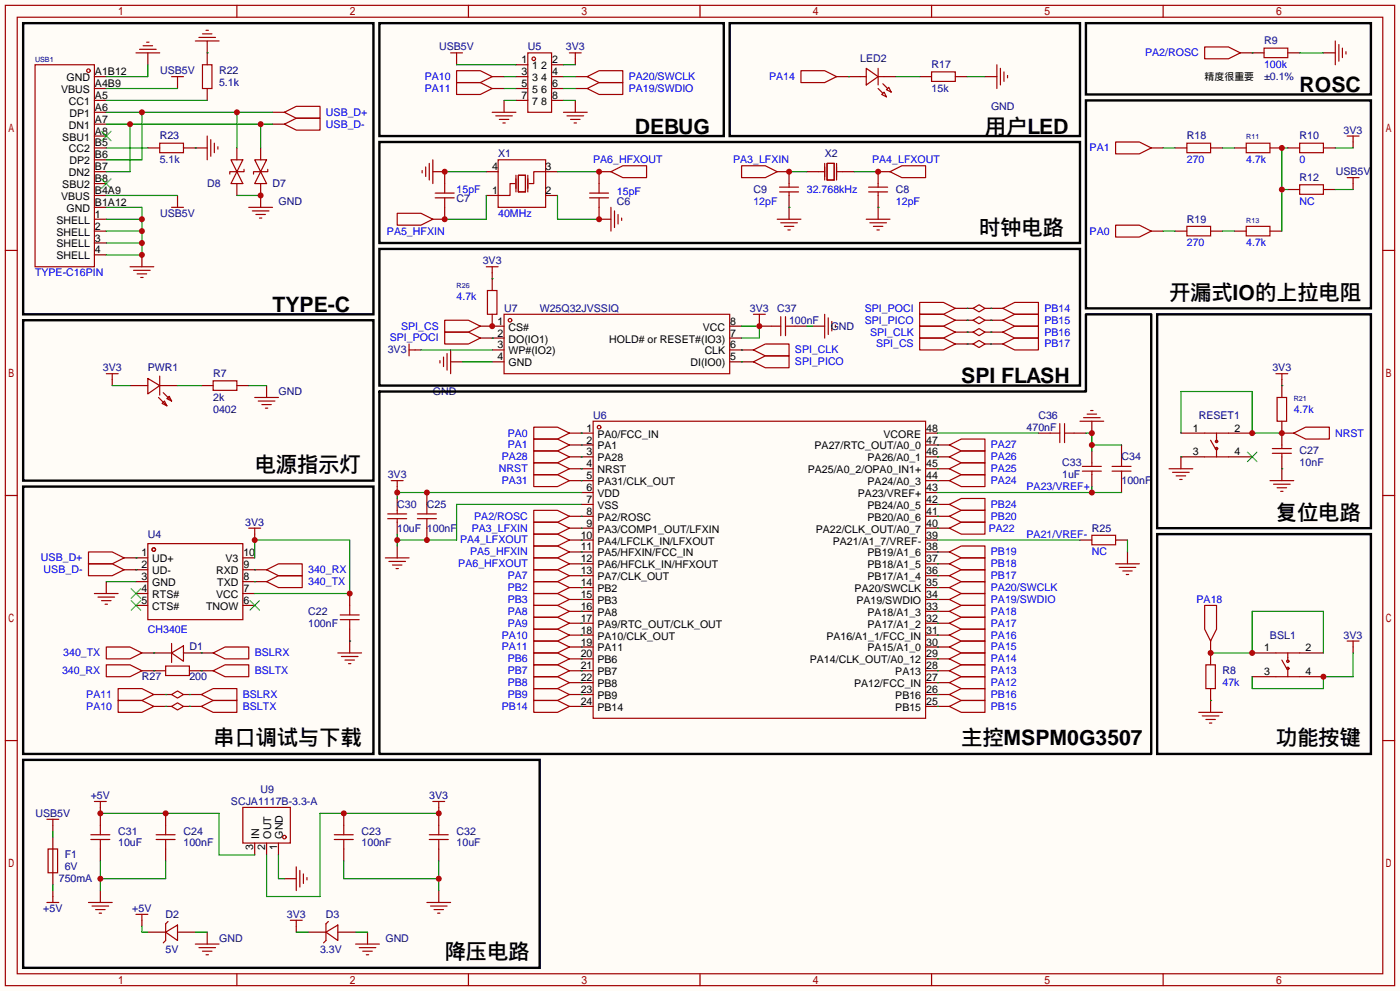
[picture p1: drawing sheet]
<svg xmlns="http://www.w3.org/2000/svg" width="299mm" height="212mm" viewBox="0 0 299 212" stroke-linecap="round" stroke-linejoin="round" font-family="sans-serif">
<path d="M0 0h299.5v211.8h-299.5z" fill="#fffcf7"/>
<g fill="none" stroke="#a10000" stroke-width=".25">
<path d="M1.1 1.1h297.2v209.6h-297.2zM3.7 3.7h292.1v204.5h-292.1zM7.5 13.8h12.7v43.2h-12.7zM29.1 11.3h5.1M29.8 10.5h3.6M30.6 9.8h2M31.4 9h.5M36.7 16.4h2.5M38 16.4v1.3M41.8 8.8h5.1M42.5 8h3.6M43.3 13.8h2v5.1h-2z"/>
<path d="M43.3 7.2h2M44.1 6.5h.5M50.7 1.1v2.6M96.4 11.3h2.5M97.7 17.7h5l2.6 1.2-2.6 1.3h-5zM97.7 15.1h5l2.6 1.3-2.6 1.3h-5zM97.7 11.3v1.3M100.2 1.1v2.6M112.9 11.3h5.1v12.7h-5.1zM121.8 11.3h2.5M123.1 11.3v1.3M125.6 18.9l2.5-1.2h5.1v2.5h-5.1z"/>
<path d="M125.6 16.4l2.5-1.3h5.1v2.6h-5.1zM149.7 1.1v2.6M171.3 15.1h5.1l2.5 1.3-2.5 1.3h-5.1zM184 16.4h1.3M185.3 14.6l2.5 1.8-2.5 1.8zM187.8 18.9l1 1M187.8 16.4h1.3M187.8 14.6v3.6M188.8 17.9l1.1 1M189.6 19.2l.5-.5 .5 1zM199.3 15.4h5v2h-5zM199.3 1.1v2.6"/>
<path d="M213.2 13.8v5.1M214 14.6v3.6M214.8 15.4v2M215.5 16.1v.5M248.8 1.1v2.6M257.7 10h5.1l2.5 1.3-2.5 1.3h-5.1zM270.4 10.3h5.1v2h-5.1zM285.6 8.8v5M286.4 9.5v3.6M287.1 10.3v2M287.9 11v.6M34.2 30.6h5v2h-5z"/>
<path d="M44.3 29.1v5.1M45.1 29.8v3.6M45.8 30.6v2M46.6 31.4v.5M49.4 34.2h2.5l-1.2 2.5zM50.7 36.7l1.2 2.5h-2.5zM52.2 36.2v.5h-3.1v.5M54.5 34.2h2.5l-1.2 2.5zM55.8 36.7l1.2 2.5h-2.5zM57.3 36.2v.5h-3.1v.5M60.8 24l2.6-1.3h5.1v2.6h-5.1zM60.8 26.5l2.6-1.2h5.1v2.5h-5.1z"/>
<path d="M90.3 36.4v.6M91.1 35.7v2M91.8 34.9v3.6M92.6 34.2v5M95.1 39.2v2.1M105.3 24h5.1M106 24.8h3.6M106.6 34.2h10.1v10.1h-10.1zM106.8 25.5h2M107.6 26.3h.5M110.1 39.2h-1v2.6h-2.5M110.4 37.5v3.5"/>
<path d="M110.9 37.5h1.5v3.5h-1.5zM112.9 37.5v3.5M116.7 36.7h-2.5v2.5h-1M120.5 24h5.1M121.3 24.8h3.5M122 25.5h2.1M122.8 26.3h.5M128.1 39.2v2.1M130.7 36.7l2.5-1.3h5.1v2.6h-5.1zM158.6 35.4h5.1l2.5 1.3-2.5 1.3h-5.1zM168.8 39.2v.8M175.1 36.7h1.3"/>
<path d="M176.4 34.9v3.6M176.9 34.9h1.5v3.6h-1.5zM178.9 34.9v3.6M178.9 36.7h1.3M187.8 39.2v.8M188.6 20.2l.5-.5 .5 1zM190.4 36.7l2.5-1.3h5.1v2.6h-5.1zM238.6 30.4h5.1l2.6 1.2-2.6 1.3h-5.1zM253.9 30.6h5.1v2h-5.1zM266.6 30.6h5.1v2h-5.1zM278 30.6h5.1v2h-5.1zM278 39.5h5.1v2h-5.1z"/>
<path d="M288.2 29.1h2.5M288.2 38h2.5M289.4 29.1v1.3M289.4 38v1.2M1.1 53.5h2.6M27.8 57h5.1M28.6 57.8h3.5M29.3 58.5h2.1M30.1 59.3h.5M36.7 44.3h2.5M38 43.1v1.2M53.2 44.3h5.1"/>
<path d="M54 45.1h3.5M54.7 45.8h2.1M55.5 46.6h.5M85 45.6h5l2.6 1.3-2.6 1.2h-5zM93.1 41.3h4.1M93.1 42.3h4.1M95.1 42.3v2M104 57h2.6M105.3 57v1.3M126.1 41.3h4.1M126.1 42.3h4.1M128.1 42.3v2"/>
<path d="M130.7 44.3v5.1M131.4 45.1v3.5M132.2 45.8v2.1M133 46.6v.5M166.2 46.9h5.1M166.8 41h4M166.8 40h4M167 47.6h3.6M167.8 48.4h2M168.5 49.1h.5M168.8 41v.8M185.3 46.9h5.1"/>
<path d="M185.8 41h4.1M185.8 40h4.1M186.1 47.6h3.5M186.8 48.4h2M187.6 49.1h.5M187.8 41v.8M238.6 48.1h5.1l2.6 1.3-2.6 1.3h-5.1zM253.9 48.4h5.1v2h-5.1zM266.6 48.4h5.1v2h-5.1zM295.8 53.5h2.5M22.7 79.9h2.6M24 79.9v1.3"/>
<path d="M87.5 73.5v2.6M87.5 74.8h1.3M94.1 77.1v.5M94.9 76.3v2.1M95.1 71h5.1l2.5 1.3-2.5 1.2h-5.1zM95.1 68.5h5.1l2.5 1.2-2.5 1.3h-5.1zM95.6 75.6v3.5M96.4 74.8v5.1M104.3 62.1h2v5.1h-2zM107.8 67.2h48.3v12.7h-48.3zM161.2 74.8l2.5-1.3h5.1v2.6h-5.1zM161.2 77.3l2.5-1.2h5.1v2.5h-5.1z"/>
<path d="M161.2 67.2h2.5M162.4 67.2v1.3M165 69.7h2M167 67.7v4.1M168 67.7v4.1M168 69.7h2.1M176.4 67.2v5.1M177.2 67.9v3.6M177.9 68.7v2M178.7 69.5v.5M196.7 64.6h5.1l2.5 1.3-2.5 1.3h-5.1zM196.7 67.2h5.1l2.5 1.3-2.5 1.2h-5.1z"/>
<path d="M196.7 69.7h5.1l2.5 1.3-2.5 1.3h-5.1zM196.7 72.3h5.1l2.5 1.2-2.5 1.3h-5.1zM208.2 65.9l1.2-.7 1.3 .7-1.3 .8zM208.2 68.5l1.2-.8 1.3 .8-1.3 .7zM208.2 71l1.2-.8 1.3 .8-1.3 .8zM208.2 73.5l1.2-.7 1.3 .7-1.3 .8zM214.5 65.9l2.5-1.3h5.1v2.6h-5.1zM214.5 68.5l2.5-1.3h5.1v2.5h-5.1zM214.5 71l2.5-1.3h5.1v2.6h-5.1zM214.5 73.5l2.5-1.2h5.1v2.5h-5.1zM272.9 79.9h2.6M274.2 79.9v1.3"/>
<path d="M31.6 80.9l2.6 1.5-2.6 1.8zM33.9 85l1.8 1.7M34.2 80.4v4.1M34.7 86.2l.5-.5 .5 1zM34.9 83.9l1.8 1.8M35.7 85.2l.5-.5 .5 1zM45.6 81.4h5.1v2h-5.1zM54.5 85h5.1M55.2 85.7h3.6M56 86.5h2M56.8 87.2h.5M114.2 91.3h5.1l2.5 1.3-2.5 1.3h-5.1z"/>
<path d="M114.2 93.9h5.1l2.5 1.2-2.5 1.3h-5.1zM114.2 98.9h5.1l2.5 1.3-2.5 1.3h-5.1zM114.2 96.4h5.1l2.5 1.3-2.5 1.2h-5.1zM126.9 90h71.1v63.5h-71.1zM203.1 97.7l2.5-1.3h5.1v2.5h-5.1zM203.1 95.1l2.5-1.2h5.1v2.5h-5.1zM224.7 92.6h2M226.7 90.6v4M227.7 92.6h2M227.7 90.6v4M231 90h5.1M231.5 99.7h4.1"/>
<path d="M231.8 89.3h3.5M232.5 88.5h2.1M233.3 87.8h.5M233.6 98.9v.8M237.9 99.7h4M239.9 97.7v2M257.7 92.6h5.1M257.7 97.7h5.1M259 94.1l1 1.8M260.2 92.6v1.8M260.2 95.9v1.8M272.2 96.9h4"/>
<path d="M272.2 95.9h4M273.2 85h2v5h-2zM274.2 95.1v.8M274.2 96.9v.8M276.7 92.6l2.6-1.3h5.1v2.6h-5.1zM1.1 105.9h2.6M18.9 118h5.1l2.5 1.3-2.5 1.2h-5.1zM31.6 116.2h20.3v16.3h-20.3zM53.2 112.9h2.6M54.5 112.9v1.3M82.4 119.3h5.1M82.9 110.9h4.1"/>
<path d="M82.9 109.9h4.1M83.7 102.7h2.5M85 102.7v1.3M85 109.1v.8M85 110.9v.7M89.3 110.9h4M89.3 109.9h4M91.3 107.8v2.1M91.3 110.9v2M114.2 101.5h5.1l2.5 1.2-2.5 1.3h-5.1zM114.2 109.1h5.1l2.5 1.3-2.5 1.2h-5.1zM114.2 119.3h5.1l2.5 1.2-2.5 1.3h-5.1z"/>
<path d="M114.2 114.2h5.1l2.5 1.2-2.5 1.3h-5.1zM114.2 111.6h5.1l2.5 1.3-2.5 1.3h-5.1zM114.2 116.7h5.1l2.5 1.3-2.5 1.3h-5.1zM203.1 118l2.5-1.3h5.1v2.6h-5.1zM203.1 110.4l2.5-1.3h5.1v2.5h-5.1zM203.1 107.8l2.5-1.2h5.1v2.5h-5.1zM203.1 112.9l2.5-1.3h5.1v2.6h-5.1zM203.1 102.7l2.5-1.2h5.1v2.5h-5.1zM203.1 100.2l2.5-1.3h5.1v2.6h-5.1zM231.5 100.7h4.1M233.6 114.4h5v2.1h-5zM233.6 100.7v.8"/>
<path d="M237.9 100.7h4M239.9 100.7v2M250.1 100.2h5M250.8 101h3.6M251.6 101.7h2M252.3 102.5h.6M271.7 102.7h5M272.4 103.5h3.6M273.2 104.3h2M273.9 105h.5M295.8 105.9h2.5M18.9 120.5h5.1l2.5 1.3-2.5 1.3h-5.1z"/>
<path d="M20.2 126.9h5.1M21 127.6h3.5M21.7 128.4h2M22.5 129.2h.5M22.7 138.3h5.1l2.6 1.3-2.6 1.2h-5.1zM36.7 139.6l2.5-1.6v3.4zM36.7 137.5v4.1M45.6 139.6l2.5-1.3h5.1v2.5h-5.1zM57 121.8l2.6-1.3h5v2.6h-5zM57 124.3l2.6-1.2h5v2.5h-5zM72.3 139.6h5M72.8 132.5h4"/>
<path d="M72.8 131.4h4M74.8 129.4v2M74.8 132.5v2M83.2 120h3.5M83.9 120.8h2.1M84.7 121.5h.5M114.2 121.8h5.1l2.5 1.3-2.5 1.2h-5.1zM114.2 124.3h5.1l2.5 1.3-2.5 1.3h-5.1zM114.2 126.9h5.1l2.5 1.2-2.5 1.3h-5.1zM114.2 129.4h5.1l2.5 1.3-2.5 1.3h-5.1zM114.2 132h5.1l2.5 1.2-2.5 1.3h-5.1zM114.2 134.5h5.1l2.5 1.3-2.5 1.2h-5.1z"/>
<path d="M114.2 137h5.1l2.5 1.3-2.5 1.3h-5.1zM114.2 139.6h5.1l2.5 1.2-2.5 1.3h-5.1zM203.1 138.3l2.5-1.3h5.1v2.6h-5.1zM203.1 135.8l2.5-1.3h5.1v2.5h-5.1zM203.1 133.2l2.5-1.2h5.1v2.5h-5.1zM203.1 130.7l2.5-1.3h5.1v2.6h-5.1zM203.1 128.1l2.5-1.2h5.1v2.5h-5.1zM203.1 125.6l2.5-1.3h5.1v2.6h-5.1zM203.1 123.1l2.5-1.3h5.1v2.5h-5.1zM203.1 120.5l2.5-1.2h5.1v2.5h-5.1zM238.6 120.5h5.1M239.4 121.3h3.6"/>
<path d="M240.2 122h2M240.9 122.8h.5M257.7 129.4h2.5v5.1l-1.2 2.5-1.3-2.5zM272.9 139.6h5.1M275.5 139.6v1.8M288.2 137h2.5M289.4 137v1.3M1.1 158.3h2.6M22.7 142.1h5.1l2.6 1.3-2.6 1.3h-5.1zM25.3 149.7h5.1l2.5 1.3-2.5 1.3h-5.1zM25.3 147.2h5.1l2.5 1.3-2.5 1.2h-5.1zM35.4 142.4h5.1v2h-5.1z"/>
<path d="M36.7 148.5l1.3-.8 1.2 .8-1.2 .7zM36.7 151l1.3-.8 1.2 .8-1.2 .8zM43.1 148.5l2.5-1.3h5.1v2.5h-5.1zM43.1 151l2.5-1.3h5.1v2.6h-5.1zM45.6 143.4l2.5-1.3h5.1v2.6h-5.1zM73 140.3h3.6M73.8 141.1h2M74.5 141.9h.6M114.2 142.1h5.1l2.5 1.3-2.5 1.3h-5.1zM114.2 144.7h5.1l2.5 1.2-2.5 1.3h-5.1zM114.2 147.2h5.1l2.5 1.3-2.5 1.2h-5.1zM114.2 149.7h5.1l2.5 1.3-2.5 1.3h-5.1z"/>
<path d="M203.1 151l2.5-1.3h5.1v2.6h-5.1zM203.1 148.5l2.5-1.3h5.1v2.5h-5.1zM203.1 145.9l2.5-1.2h5.1v2.5h-5.1zM203.1 143.4l2.5-1.3h5.1v2.6h-5.1zM203.1 140.8l2.5-1.2h5.1v2.5h-5.1zM256.4 152.3h5.1M257.2 153h3.5M257.9 142.1h2.1v5.1h-2.1zM257.9 153.8h2.1M258.7 154.6h.5M272.9 144.7h5.1M274.2 141.1l1 1.8"/>
<path d="M275.5 142.9v1.8M295.8 158.3h2.5M10 175.1h2.6M11.3 175.1v1.3M19.4 179.5h4.1M19.4 178.4h4.1M20.2 171.3h2.5M21.5 171.3v1.3M21.5 176.4v2M21.5 179.5v2M33.4 179.5h4.1M33.4 178.4h4.1"/>
<path d="M35.4 176.4v2M35.4 179.5v2M51.9 172.6h10.2v7.6h-10.2zM71.5 179.5h4.1M71.5 178.4h4.1M73.5 176.4v2M73.5 179.5v2M91.8 179.5h4.1M91.8 178.4h4.1M92.6 171.3h2.5M93.9 171.3v1.3M93.9 176.4v2"/>
<path d="M93.9 179.5v2M10 192.9h2.6M10.3 181.5h2v5.1h-2zM11.3 181.5v5.1M11.3 191.6v1.3M18.9 192.9h5.1M19.7 193.7h3.5M20.4 194.4h2.1M21.2 195.2h.5M29.1 195.5h2.5M30.4 195.5v1.2M35.4 199.3l2.6-1.6v3.3z"/>
<path d="M35.9 197l-.5 .5v3.5l-.5 .5M62.1 196.7h2.5M63.4 185.3v5.1M63.4 196.7v1.3M64.1 186.1v3.5M64.9 186.8v2M65.7 187.6v.5M69.7 199.3l2.6-1.6v3.3zM70.2 197l-.5 .5v3.5l-.5 .5M91.3 192.9h5.1M92.1 193.7h3.5M92.8 194.4h2.1"/>
<path d="M93.6 195.2h.5M41.8 201.8h5.1M42.5 202.6h3.6M43.3 203.3h2M44.1 204.1h.5M50.7 208.2v2.5M76.1 201.8h5.1M76.8 202.6h3.6M77.6 203.3h2M78.4 204.1h.5M100.2 208.2v2.5M149.7 208.2v2.5"/>
<path d="M199.3 208.2v2.5M248.8 208.2v2.5"/>
<circle cx="18.9" cy="15.1" r=".38"/>
<circle cx="114.2" cy="12.6" r=".38"/>
<circle cx="109.1" cy="68.5" r=".38"/>
<circle cx="128.1" cy="91.3" r=".38"/>
<circle cx="260.2" cy="94.4" r=".25"/>
<circle cx="260.2" cy="95.9" r=".25"/>
<circle cx="32.9" cy="117.5" r=".38"/>
<circle cx="275.5" cy="141.4" r=".25"/>
<circle cx="275.5" cy="142.9" r=".25"/>
<circle cx="60.8" cy="178.9" r=".38"/>
</g>
<g fill="none" stroke="#870000" stroke-width=".25">
<path d="M20.2 16.4h2.5M20.2 18.9h2.5M31.6 11.3v2.5M38 17.7v1.2M44.3 8.8v5M44.3 18.9v2.6M97.7 12.6v1.2M105.3 16.4h2.5M105.3 18.9h2.5M110.4 16.4h2.5M110.4 18.9h2.5M110.4 13.8h2.5"/>
<path d="M118 16.4h2.5M118 18.9h2.5M118 13.8h2.5M123.1 16.4h2.5M123.1 18.9h2.5M123.1 12.6v1.2M178.9 16.4h5.1M189.1 16.4h2.5M196.7 16.4h2.6M204.3 16.4h2.6M210.7 16.4h2.5M265.3 11.3h5.1"/>
<path d="M275.5 11.3h2.5M283.1 11.3h2.5M20.2 31.6h2.5M20.2 21.5h2.5M20.2 24h2.5M20.2 26.5h2.5M20.2 29.1h2.5M20.2 34.2h2.5M20.2 36.7h2.5M20.2 39.2h2.5M31.6 31.6h2.6M39.2 31.6h5.1"/>
<path d="M50.7 31.6v2.6M50.7 39.2v2.6M55.8 31.6v2.6M55.8 39.2v5.1M58.3 24h2.5M58.3 26.5h2.5M92.6 36.7h2.5v2.5M104 36.7h2.6M107.8 21.5v2.5M110.4 21.5h2.5M116.7 36.7h2.6M118 21.5h2.5"/>
<path d="M123.1 21.5v2.5M130.7 36.7h-2.6v2.5M166.2 36.7h2.6v2.5M172.6 36.7h2.5M180.2 36.7h2.6M190.4 36.7h-2.6v2.5M246.3 31.6h2.5M251.3 31.6h2.6M259 31.6h2.5M264 31.6h2.6M271.7 31.6h2.5M275.5 31.6h2.5"/>
<path d="M283.1 31.6h2.5M289.4 30.4v1.2M289.4 39.2v1.3M20.2 49.4h2.5M20.2 41.8h2.5M20.2 44.3h2.5M20.2 46.9h2.5M20.2 51.9h2.5M20.2 54.5h2.5M30.4 54.5v2.5M38 41.8v1.3M95.1 44.3v2.6h-2.5"/>
<path d="M104 41.8h2.6M105.3 58.3v3.8M116.7 41.8h2.6M128.1 44.3v2.6h2.6M168.8 41.8v5.1M187.8 41.8v5.1M246.3 49.4h2.5M251.3 49.4h2.6M259 49.4h2.5M264 49.4h2.6M271.7 49.4h2.5M275.5 40.5h2.5"/>
<path d="M283.1 40.5h2.5M88.8 74.8h1.2M96.4 77.3h2.5M102.7 69.7h5.1M102.7 72.3h5.1M105.3 74.8h2.5M105.3 77.3h2.5M105.3 67.2v2.5M156.1 69.7h2.5M156.1 72.3h2.5M156.1 74.8h5.1M156.1 77.3h5.1"/>
<path d="M162.4 68.5v1.2h2.6M170.1 69.7h2.5M173.9 69.7h2.5M204.3 65.9h3.9M204.3 68.5h3.9M204.3 71h3.9M204.3 73.5h3.9M210.7 65.9h3.8M210.7 68.5h3.8M210.7 71h3.8M210.7 73.5h3.8M24 81.2v1.2"/>
<path d="M27.8 82.4h3.8M34.2 82.4h3.8M43.1 82.4h2.5M50.7 82.4h2.5M57 82.4v2.6M121.8 92.6h5.1M121.8 95.1h5.1M121.8 97.7h5.1M198 92.6h2.5M198 95.1h5.1M198 97.7h5.1M222.1 92.6h2.6"/>
<path d="M229.7 92.6h2.6M233.6 90v2.6M233.6 96.4v2.5M239.9 95.1v2.6M252.6 92.6h5.1M257.7 97.7h-5.1v2.5M262.8 92.6h5M262.8 97.7h5M274.2 92.6h2.5M274.2 81.2v3.8M274.2 90v5.1M274.2 97.7v5"/>
<path d="M26.5 119.3h5.1M51.9 119.3h2.6M54.5 114.2v1.2M85 104v1.3M85 106.6v2.5M85 111.6v2.6M85 116.7v2.6M91.3 105.3v2.5M91.3 112.9v2.5M121.8 100.2h5.1M121.8 102.7h5.1M121.8 110.4h5.1"/>
<path d="M121.8 112.9h5.1M121.8 115.4h5.1M121.8 118h5.1M124.3 105.3h2.6M124.3 107.8h2.6M198 100.2h5.1M198 102.7h5.1M198 105.3h2.5M198 107.8h5.1M198 110.4h5.1M198 112.9h5.1M198 115.4h2.5"/>
<path d="M198 118h5.1M231 115.4h2.6M233.6 101.5v2.5M238.6 115.4h2.6M239.9 102.7v2.6M241.2 118v2.5M22.7 124.3v2.6M26.5 121.8h5.1M29.1 124.3h2.5M29.1 126.9h2.5M29.1 129.4h2.5M30.4 139.6h6.3"/>
<path d="M39.2 139.6h6.4M51.9 121.8h5.1M51.9 124.3h5.1M51.9 126.9h2.6M51.9 129.4h2.6M74.8 126.9v2.5M74.8 134.5v5.1M121.8 120.5h5.1M121.8 123.1h5.1M121.8 125.6h5.1M121.8 128.1h5.1M121.8 130.7h5.1"/>
<path d="M121.8 133.2h5.1M121.8 135.8h5.1M121.8 138.3h5.1M198 120.5h5.1M198 123.1h5.1M198 125.6h5.1M198 128.1h5.1M198 130.7h5.1M198 133.2h5.1M198 135.8h5.1M198 138.3h5.1M259 137v5.1"/>
<path d="M267.8 139.6h5.1M278 139.6h5.1M289.4 138.3v1.3M30.4 143.4h5M32.9 148.5h3.8M32.9 151h3.8M39.2 148.5h3.9M39.2 151h3.9M40.5 143.4h5.1M121.8 140.8h5.1M121.8 143.4h5.1M121.8 145.9h5.1"/>
<path d="M121.8 148.5h5.1M121.8 151h5.1M198 140.8h5.1M198 143.4h5.1M198 145.9h5.1M198 148.5h5.1M198 151h5.1M259 147.2v5.1M267.8 144.7h5.1M278 144.7h5.1M11.3 176.4v1.3M11.3 178.9v2.6"/>
<path d="M21.5 172.6v3.8M35.4 173.9v2.5M73.5 173.9v2.5M93.9 172.6v3.8M11.3 186.6v2.5M11.3 190.4v1.2M21.5 181.5v2.5M21.5 190.4v2.5M30.4 196.7v1.3M31.6 199.3h3.8M35.4 181.5v2.5M38 199.3h3.8"/>
<path d="M44.3 199.3v2.5M54.5 180.2v2.6M57 180.2v2.6M59.6 180.2v2.6M60.8 187.8h2.6M63.4 198v1.3M65.9 199.3h3.8M72.3 199.3h3.8M73.5 181.5v2.5M78.6 199.3v2.5M93.9 181.5v2.5M93.9 190.4v2.5"/>
</g>
<path d="M21.7 28.1l2 2M21.7 38.2l2 2.1M23.7 28.1l-2 2M23.7 38.2l-2 2.1M266.8 96.6l2.1 2.1M268.9 96.6l-2.1 2.1M28.1 125.9l2 2M28.1 128.4l2 2M30.1 125.9l-2 2M30.1 128.4l-2 2M53.5 128.4l2 2M55.5 128.4l-2 2" fill="none" stroke="#3c3" stroke-width=".25"/>
<g fill="none" stroke="#000" stroke-width=".51">
<path d="M5 5h74.9v62.2h-74.9zM81.2 5h73.6v24.1h-73.6zM156.1 5h74.9v24.1h-74.9zM232.3 5h60.9v15.2h-60.9zM81.2 30.4h149.8v21.5h-149.8zM232.3 21.5h60.9v44.4h-60.9zM81.2 53.2h149.8v29.2h-149.8zM5 68.5h74.9v34.2h-74.9zM247.5 67.2h45.7v45.7h-45.7zM81.2 83.7h151.1v-16.5h14v94h-165.1zM5 104h74.9v57.2h-74.9zM247.5 114.2h45.7v47h-45.7z"/>
<path d="M5 162.4h110.4v44.5h-110.4z"/>
</g>
<path d="M252.6 92.6v-8.9h15.2v8.9h6.4" fill="none" stroke="#008700" stroke-width=".25"/>
<g fill="#c00">
<circle cx="267.8" cy="92.6" r=".63"/>
<circle cx="274.2" cy="92.6" r=".63"/>
</g>
<path d="M252.6 97.7h.1M289.4 139.6v5.1h-6.3v2.5h-15.3v-2.5" fill="none" stroke="#008700" stroke-width=".25"/>
<circle cx="283.1" cy="144.7" r=".63" fill="#c00"/>
<path d="M259 139.6h8.8v-8.9h15.3v8.9" fill="none" stroke="#008700" stroke-width=".25"/>
<g fill="#c00">
<circle cx="267.8" cy="139.6" r=".63"/>
<circle cx="259" cy="139.6" r=".63"/>
</g>
<path d="M267.8 11.3h.1M278 11.3h5.1M275.5 31.6h-1.3v17.8M274.2 40.5h1.3" fill="none" stroke="#008700" stroke-width=".25"/>
<g fill="#c00">
<circle cx="274.2" cy="31.6" r=".63"/>
<circle cx="274.2" cy="40.5" r=".63"/>
</g>
<path d="M191.6 16.4h5.1M206.9 16.4h3.8M285.6 31.6h3.8M285.6 40.5h3.8M85 114.2v2.5M124.3 107.8h-26.6v7.6h-12.7" fill="none" stroke="#008700" stroke-width=".25"/>
<g fill="#c00">
<circle cx="85" cy="115.4" r=".63"/>
<circle cx="91.3" cy="115.4" r=".63"/>
</g>
<path d="M31.6 13.8v2.6h-8.9M248.8 31.6h2.5M261.5 31.6h2.5M22.7 49.4h7.7M22.7 44.3h7.7v10.2h-7.7M22.7 51.9h7.7M22.7 46.9h7.7M248.8 49.4h2.5M261.5 49.4h2.5" fill="none" stroke="#008700" stroke-width=".25"/>
<g fill="#c00">
<circle cx="30.4" cy="54.5" r=".63"/>
<circle cx="30.4" cy="51.9" r=".63"/>
<circle cx="30.4" cy="49.4" r=".63"/>
<circle cx="30.4" cy="46.9" r=".63"/>
</g>
<path d="M22.7 18.9h15.3M22.7 21.5h21.6M22.7 31.6h8.9M22.7 24h35.6M30.4 24v10.2h-7.7M50.7 24v7.6M22.7 41.8h15.3" fill="none" stroke="#008700" stroke-width=".25"/>
<g fill="#c00">
<circle cx="30.4" cy="24" r=".63"/>
<circle cx="50.7" cy="24" r=".63"/>
</g>
<path d="M22.7 26.5h35.6M27.8 26.5v10.2h-5.1M55.8 26.5v5.1" fill="none" stroke="#008700" stroke-width=".25"/>
<g fill="#c00">
<circle cx="27.8" cy="26.5" r=".63"/>
<circle cx="55.8" cy="26.5" r=".63"/>
</g>
<path d="M93.9 173.9h-25.4v17.7h-11.5v-8.8" fill="none" stroke="#008700" stroke-width=".25"/>
<g fill="#c00">
<circle cx="93.9" cy="173.9" r=".63"/>
<circle cx="73.5" cy="173.9" r=".63"/>
</g>
<path d="M21.5 173.9h25.4v8.9h7.6" fill="none" stroke="#008700" stroke-width=".25"/>
<g fill="#c00">
<circle cx="35.4" cy="173.9" r=".63"/>
<circle cx="21.5" cy="173.9" r=".63"/>
</g>
<path d="M21.5 184v6.4M35.4 184v3.8h-13.9" fill="none" stroke="#008700" stroke-width=".25"/>
<circle cx="21.5" cy="187.8" r=".63" fill="#c00"/>
<path d="M73.5 184v3.8h20.4M93.9 184v6.4" fill="none" stroke="#008700" stroke-width=".25"/>
<circle cx="93.9" cy="187.8" r=".63" fill="#c00"/>
<path d="M24 82.4h3.8M38 82.4h5.1M53.2 82.4h3.8M29.1 119.3h.1M54.5 119.3v-3.9h20.3v11.5h-20.3M22.7 124.3h6.4M29.1 121.8h.1" fill="none" stroke="#008700" stroke-width=".25"/>
<g fill="#c00">
<circle cx="54.5" cy="115.4" r=".63"/>
<circle cx="74.8" cy="126.9" r=".63"/>
</g>
<g fill="none" stroke="#008700" stroke-width=".25">
<path d="M44.3 11.3h.1M97.7 13.8h12.7M107.8 18.9h2.6M107.8 16.4h2.6M120.5 13.8h2.6M120.5 18.9h2.6M120.5 16.4h2.6M181.5 16.4h.1M41.8 31.6h.1M107.8 21.5h2.6M120.5 21.5h2.6M124.3 92.6h.1"/>
<path d="M124.3 95.1h.1M124.3 97.7h.1M274.2 82.4h.1M124.3 100.2h.1M124.3 102.7h.1M124.3 110.4h.1M200.5 118h.1M200.5 110.4h.1M200.5 107.8h.1M200.5 105.3h39.4M233.6 104v1.3M274.2 100.2h.1"/>
<path d="M54.5 121.8h.1M54.5 124.3h.1M74.8 137h.1M124.3 123.1h.1M124.3 125.6h.1M124.3 128.1h.1M124.3 130.7h.1M124.3 133.2h.1M124.3 135.8h.1M200.5 138.3h.1M200.5 135.8h.1M200.5 133.2h.1"/>
<path d="M200.5 130.7h.1M200.5 128.1h.1M200.5 125.6h.1M200.5 123.1h.1M200.5 120.5h.1M124.3 140.8h.1M124.3 143.4h.1M124.3 145.9h.1M124.3 148.5h.1M124.3 151h.1M200.5 151h.1M200.5 148.5h.1"/>
<path d="M200.5 145.9h.1M200.5 143.4h.1M200.5 140.8h.1M259 149.7h.1"/>
</g>
<circle cx="233.6" cy="105.3" r=".63" fill="#c00"/>
<path d="M232.3 92.6h1.3v3.8M233.6 95.1h6.3" fill="none" stroke="#008700" stroke-width=".25"/>
<g fill="#c00">
<circle cx="233.6" cy="95.1" r=".63"/>
<circle cx="233.6" cy="92.6" r=".63"/>
</g>
<path d="M200.5 97.7h.1M200.5 95.1h.1M200.5 92.6h21.6M124.3 105.3h-39.3v1.3M200.5 112.9h.1M200.5 102.7h.1M200.5 100.2h.1M200.5 115.4h30.5M241.2 115.4v2.6M124.3 138.3h.1" fill="none" stroke="#008700" stroke-width=".25"/>
<g fill="#c00">
<circle cx="85" cy="105.3" r=".63"/>
<circle cx="91.3" cy="105.3" r=".63"/>
</g>
<path d="M105.3 69.7h.1M35.4 148.5h.1M35.4 151h.1M40.5 148.5h.1" fill="none" stroke="#008700" stroke-width=".25"/>
<circle cx="105.3" cy="69.7" r=".63" fill="#c00"/>
<g fill="none" stroke="#008700" stroke-width=".25">
<path d="M105.3 59.6h.1M90 74.8h15.3M98.9 77.3h6.4M105.3 72.3h.1M158.6 74.8h.1M158.6 77.3h.1M158.6 69.7h3.8v2.6h-3.8M206.9 65.9h.1M206.9 68.5h.1M206.9 71h.1M206.9 73.5h.1M212 68.5h.1"/>
<path d="M212 71h.1M212 65.9h.1M212 73.5h.1"/>
</g>
<circle cx="162.4" cy="69.7" r=".63" fill="#c00"/>
<path d="M119.3 41.8v5.1h8.8M172.6 69.7h1.3" fill="none" stroke="#008700" stroke-width=".25"/>
<circle cx="128.1" cy="46.9" r=".63" fill="#c00"/>
<path d="M95.1 36.7h8.9" fill="none" stroke="#008700" stroke-width=".25"/>
<circle cx="95.1" cy="36.7" r=".63" fill="#c00"/>
<path d="M119.3 36.7h8.8" fill="none" stroke="#008700" stroke-width=".25"/>
<circle cx="128.1" cy="36.7" r=".63" fill="#c00"/>
<path d="M104 41.8v5.1h-8.9" fill="none" stroke="#008700" stroke-width=".25"/>
<circle cx="95.1" cy="46.9" r=".63" fill="#c00"/>
<path d="M168.8 36.7h3.8" fill="none" stroke="#008700" stroke-width=".25"/>
<circle cx="168.8" cy="36.7" r=".63" fill="#c00"/>
<path d="M182.8 36.7h5M168.8 44.3h.1M187.8 44.3h.1M124.3 112.9h.1M124.3 115.4h.1M124.3 118h.1M124.3 120.5h.1" fill="none" stroke="#008700" stroke-width=".25"/>
<circle cx="187.8" cy="36.7" r=".63" fill="#c00"/>
<path d="M50.7 41.8h5.1M32.9 139.6h.1M43.1 139.6h.1M32.9 143.4h.1M40.5 151h.1M43.1 143.4h.1M30.4 198v1.3h1.2M41.8 199.3h2.5M59.6 182.8v5h1.2M63.4 199.3h2.5M76.1 199.3h2.5" fill="none" stroke="#008700" stroke-width=".25"/>
<circle cx="55.8" cy="41.8" r=".63" fill="#c00"/>
<path d="M11.3 177.7v1.2M11.3 189.1v1.3" fill="none" stroke="#008700" stroke-width=".25"/>
<g font-size="4.5">
<text x="278" y="19.6">ROSC</text>
<text x="135.8" y="28.5">DEBUG</text>
<text x="210.7" y="28.5">用户LED</text>
<text x="209.4" y="50.1">时钟电路</text>
<text x="250.1" y="64.1">开漏式IO的上拉电阻</text>
<text x="58.3" y="66.6">TYPE-C</text>
<text x="205.6" y="81.9">SPI FLASH</text>
<text x="54.5" y="100.9">电源指示灯</text>
<text x="272.9" y="111.1">复位电路</text>
<text x="45.6" y="159.3">串口调试与下载</text>
<text x="205.6" y="159.3">主控MSPM0G3507</text>
<text x="272.9" y="159.3">功能按键</text>
<text x="95.1" y="205.1">降压电路</text>
</g>
<g font-size="2.3" fill="#000080">
<text x="93.9" y="10.8">USB5V</text>
<text x="112.9" y="10.8">U5</text>
<text x="121" y="10.8">3V3</text>
<text x="270.4" y="9.5">R9</text>
<text x="34.3" y="15.8">USB5V</text>
<text x="46.9" y="15.8">R22</text>
<text x="184" y="13.3">LED2</text>
<text x="199.3" y="14.6">R17</text>
<text x="270.4" y="17.1">±0.1%</text>
<text x="46.9" y="18.4">5.1k</text>
<text x="199.3" y="19.6">15k</text>
<text x="212" y="23.5">GND</text>
<text x="34.2" y="29.8">R23</text>
<text x="253.9" y="29.8">R18</text>
<text x="278" y="29.8">R10</text>
<text x="287.4" y="28.5">3V3</text>
<text x="34.2" y="34.9">5.1k</text>
<text x="106.6" y="33.6">X1</text>
<text x="176.4" y="33.6">X2</text>
<text x="44.3" y="40">D8</text>
<text x="58.3" y="40">D7</text>
<text x="161.2" y="41.2">C9</text>
<text x="191.6" y="41.2">C8</text>
<text x="278" y="38.7">R12</text>
<text x="285.7" y="37.4">USB5V</text>
<text x="34.3" y="46.3">USB5V</text>
<text x="59.6" y="43.8">GND</text>
<text x="97.7" y="43.3">C7</text>
<text x="132" y="43.8">C6</text>
<text x="253.9" y="47.6">R19</text>
<text x="103.3" y="56.5">3V3</text>
<text x="107.8" y="66.6">U7</text>
<text x="115.4" y="66.6">W25Q32JVSSIQ</text>
<text x="160.4" y="66.6">3V3</text>
<text x="166.2" y="66.6">C37</text>
<text x="168.8" y="69.2">100nF</text>
<text x="177.7" y="70.4">GND</text>
<text x="82.9" y="75.5">3V3</text>
<text x="22" y="79.3">3V3</text>
<text x="31.6" y="79.3">PWR1</text>
<text x="45.6" y="80.6">R7</text>
<text x="272.2" y="79.3">3V3</text>
<text x="45.6" y="88.2">0402</text>
<text x="45.6" y="85.7">2k</text>
<text x="59.6" y="84.4">GND</text>
<text x="92.6" y="84.4">GND</text>
<text x="126.9" y="89.5">U6</text>
<text x="222.1" y="89.5">C36</text>
<text x="256.4" y="89.5">RESET1</text>
<text x="219.6" y="92">470nF</text>
<text x="227.2" y="99.7">C33</text>
<text x="239.9" y="98.4">C34</text>
<text x="278" y="97.1">C27</text>
<text x="278" y="99.7">10nF</text>
<text x="82.9" y="102.2">3V3</text>
<text x="227.2" y="102.2">1uF</text>
<text x="239.9" y="103.5">100nF</text>
<text x="52.5" y="112.4">3V3</text>
<text x="85" y="108.5">C30</text>
<text x="85" y="113.6">10uF</text>
<text x="91.3" y="108.5">C25</text>
<text x="91.3" y="113.6">100nF</text>
<text x="233.6" y="113.6">R25</text>
<text x="31.6" y="114.9">U4</text>
<text x="65.9" y="131.4">C22</text>
<text x="65.9" y="133.9">100nF</text>
<text x="271.7" y="136.5">BSL1</text>
<text x="287.4" y="136.5">3V3</text>
<text x="40.5" y="139">D1</text>
<text x="30.4" y="145.4">R27</text>
<text x="40.5" y="145.4">200</text>
<text x="261.5" y="144.1">R8</text>
<text x="19.4" y="170.8">+5V</text>
<text x="49.4" y="172">SCJA1117B-3.3-A</text>
<text x="55.8" y="169.5">U9</text>
<text x="91.8" y="170.8">3V3</text>
<text x="7.6" y="174.6">USB5V</text>
<text x="25.3" y="178.4">C31</text>
<text x="39.2" y="178.4">C24</text>
<text x="77.3" y="178.4">C23</text>
<text x="97.7" y="178.4">C32</text>
<text x="13.8" y="183.5">F1</text>
<text x="25.3" y="180.9">10uF</text>
<text x="39.2" y="180.9">100nF</text>
<text x="77.3" y="180.9">100nF</text>
<text x="97.7" y="180.9">10uF</text>
<text x="12.6" y="188.6">750mA</text>
<text x="13.8" y="186">6V</text>
<text x="9.3" y="194.9">+5V</text>
<text x="28.3" y="194.9">+5V</text>
<text x="35.4" y="196.2">D2</text>
<text x="61.4" y="196.2">3V3</text>
<text x="69.7" y="196.2">D3</text>
<text x="35.4" y="203.8">5V</text>
<text x="46.9" y="201.3">GND</text>
<text x="68.5" y="203.8">3.3V</text>
<text x="82.4" y="201.3">GND</text>
</g>
<g font-size="2.3">
<text x="14.2" y="17.3">GND</text>
<text x="20.3" y="16.1">A1B12</text>
<text x="111.5" y="13.5">1</text>
<text x="111.5" y="16.1">3</text>
<text x="113.8" y="14.8">1</text>
<text x="113.8" y="17.3">3</text>
<text x="115.8" y="17.3">4</text>
<text x="115.8" y="14.8">2</text>
<text x="118.1" y="16.1">4</text>
<text x="118.1" y="13.5">2</text>
<text x="13.1" y="19.9">VBUS</text>
<text x="14.7" y="22.4">CC1</text>
<text x="20.3" y="18.6">A4B9</text>
<text x="20.3" y="21.2">A5</text>
<text x="20.3" y="23.7">A6</text>
<text x="111.5" y="18.6">5</text>
<text x="111.5" y="21.2">7</text>
<text x="113.8" y="19.9">5</text>
<text x="113.8" y="22.4">7</text>
<text x="115.8" y="22.4">8</text>
<text x="115.8" y="19.9">6</text>
<text x="118.1" y="21.2">8</text>
<text x="118.1" y="18.6">6</text>
<text x="14.7" y="27.5">DN1</text>
<text x="14.8" y="25">DP1</text>
<text x="20.3" y="26.2">A7</text>
<text x="20.3" y="28.8">A8</text>
<text x="13.3" y="30">SBU1</text>
<text x="14.7" y="32.6">CC2</text>
<text x="14.8" y="35.1">DP2</text>
<text x="20.3" y="31.3">B5</text>
<text x="20.3" y="33.9">B6</text>
<text x="13.3" y="40.2">SBU2</text>
<text x="14.7" y="37.7">DN2</text>
<text x="20.3" y="36.4">B7</text>
<text x="20.3" y="38.9">B8</text>
<text x="20.3" y="41.5">B4A9</text>
<text x="105.3" y="36.4">4</text>
<text x="105.3" y="41.5">1</text>
<text x="116.7" y="41.5">2</text>
<text x="116.7" y="36.4">3</text>
<text x="12.1" y="47.8">SHELL</text>
<text x="13.1" y="42.7">VBUS</text>
<text x="14.2" y="45.3">GND</text>
<text x="20.3" y="44">B1A12</text>
<text x="20.3" y="46.6">1</text>
<text x="12.1" y="50.4">SHELL</text>
<text x="12.1" y="52.9">SHELL</text>
<text x="20.3" y="49.1">2</text>
<text x="20.3" y="51.6">3</text>
<text x="12.1" y="55.4">SHELL</text>
<text x="20.3" y="54.2">4</text>
<text x="106.4" y="69.4">1</text>
<text x="106.4" y="72">2</text>
<text x="108.8" y="70.7">CS#</text>
<text x="150.4" y="70.7">VCC</text>
<text x="156.2" y="72">7</text>
<text x="156.2" y="69.4">8</text>
<text x="106.4" y="74.5">3</text>
<text x="106.4" y="77">4</text>
<text x="108.8" y="73.2">DO(IO1)</text>
<text x="108.8" y="75.8">WP#(IO2)</text>
<text x="130.3" y="73.2">HOLD# or RESET#(IO3)</text>
<text x="150.7" y="75.8">CLK</text>
<text x="156.2" y="77">5</text>
<text x="156.2" y="74.5">6</text>
<text x="108.8" y="78.3">GND</text>
<text x="147.7" y="78.3">DI(IO0)</text>
<text x="125.5" y="92.3">1</text>
<text x="125.5" y="94.8">2</text>
<text x="127.8" y="93.5">PA0/FCC_IN</text>
<text x="189" y="93.5">VCORE</text>
<text x="198.1" y="94.8">47</text>
<text x="198.1" y="92.3">48</text>
<text x="255.2" y="92.3">1</text>
<text x="264" y="92.3">2</text>
<text x="125.5" y="97.4">3</text>
<text x="125.5" y="99.9">4</text>
<text x="127.8" y="96.1">PA1</text>
<text x="127.8" y="98.6">PA28</text>
<text x="127.8" y="101.2">NRST</text>
<text x="172.8" y="101.2">PA25/A0_2/OPA0_IN1+</text>
<text x="174.2" y="96.1">PA27/RTC_OUT/A0_0</text>
<text x="185.6" y="98.6">PA26/A0_1</text>
<text x="198.1" y="99.9">45</text>
<text x="198.1" y="97.4">46</text>
<text x="255.2" y="97.4">3</text>
<text x="264" y="97.4">4</text>
<text x="125.5" y="102.4">5</text>
<text x="125.5" y="105">6</text>
<text x="125.5" y="107.5">7</text>
<text x="127.8" y="103.7">PA31/CLK_OUT</text>
<text x="127.8" y="106.2">VDD</text>
<text x="183.5" y="106.2">PA23/VREF+</text>
<text x="185.6" y="103.7">PA24/A0_3</text>
<text x="198.1" y="107.5">42</text>
<text x="198.1" y="105">43</text>
<text x="198.1" y="102.4">44</text>
<text x="125.5" y="110.1">8</text>
<text x="125.5" y="112.6">9</text>
<text x="127.8" y="108.8">VSS</text>
<text x="127.8" y="111.3">PA2/ROSC</text>
<text x="127.8" y="113.9">PA3/COMP1_OUT/LFXIN</text>
<text x="174.5" y="113.9">PA22/CLK_OUT/A0_7</text>
<text x="185.6" y="111.3">PB20/A0_6</text>
<text x="185.6" y="108.8">PB24/A0_5</text>
<text x="198.1" y="112.6">40</text>
<text x="198.1" y="110.1">41</text>
<text x="30.2" y="118.9">1</text>
<text x="52.1" y="118.9">10</text>
<text x="124.2" y="115.1">10</text>
<text x="124.2" y="117.7">11</text>
<text x="127.8" y="116.4">PA4/LFCLK_IN/LFXOUT</text>
<text x="127.8" y="118.9">PA5/HFXIN/FCC_IN</text>
<text x="178.1" y="116.4">PA21/A1_7/VREF-</text>
<text x="185.6" y="118.9">PB19/A1_6</text>
<text x="198.1" y="117.7">38</text>
<text x="198.1" y="115.1">39</text>
<text x="30.2" y="121.5">2</text>
<text x="30.2" y="124">3</text>
<text x="32.6" y="120.2">UD+</text>
<text x="32.6" y="122.8">UD-</text>
<text x="32.6" y="125.3">GND</text>
<text x="46.2" y="122.8">RXD</text>
<text x="46.5" y="125.3">TXD</text>
<text x="48.2" y="120.2">V3</text>
<text x="52.1" y="124">8</text>
<text x="52.1" y="121.5">9</text>
<text x="124.2" y="120.2">12</text>
<text x="124.2" y="122.8">13</text>
<text x="124.2" y="125.3">14</text>
<text x="127.8" y="121.5">PA6/HFCLK_IN/HFXOUT</text>
<text x="127.8" y="124">PA7/CLK_OUT</text>
<text x="185.6" y="124">PB17/A1_4</text>
<text x="185.6" y="121.5">PB18/A1_5</text>
<text x="198.1" y="125.3">35</text>
<text x="198.1" y="122.8">36</text>
<text x="198.1" y="120.2">37</text>
<text x="30.2" y="126.6">4</text>
<text x="30.2" y="129.1">5</text>
<text x="32.6" y="127.8">RTS#</text>
<text x="32.6" y="130.4">CTS#</text>
<text x="44.1" y="130.4">TNOW</text>
<text x="46.2" y="127.8">VCC</text>
<text x="52.1" y="129.1">6</text>
<text x="52.1" y="126.6">7</text>
<text x="124.2" y="127.8">15</text>
<text x="124.2" y="130.4">16</text>
<text x="127.8" y="126.6">PB2</text>
<text x="127.8" y="129.1">PB3</text>
<text x="127.8" y="131.6">PA8</text>
<text x="182.8" y="126.6">PA20/SWCLK</text>
<text x="183.2" y="129.1">PA19/SWDIO</text>
<text x="185.6" y="131.6">PA18/A1_3</text>
<text x="198.1" y="130.4">33</text>
<text x="198.1" y="127.8">34</text>
<text x="124.2" y="132.9">17</text>
<text x="124.2" y="135.5">18</text>
<text x="124.2" y="138">19</text>
<text x="127.8" y="134.2">PA9/RTC_OUT/CLK_OUT</text>
<text x="127.8" y="136.7">PA10/CLK_OUT</text>
<text x="176.8" y="136.7">PA16/A1_1/FCC_IN</text>
<text x="185.6" y="134.2">PA17/A1_2</text>
<text x="198.1" y="138">30</text>
<text x="198.1" y="135.5">31</text>
<text x="198.1" y="132.9">32</text>
<text x="124.2" y="140.5">20</text>
<text x="124.2" y="143.1">21</text>
<text x="127.8" y="139.3">PA11</text>
<text x="127.8" y="141.8">PB6</text>
<text x="173.2" y="141.8">PA14/CLK_OUT/A0_12</text>
<text x="185.6" y="139.3">PA15/A1_0</text>
<text x="198.1" y="143.1">28</text>
<text x="198.1" y="140.5">29</text>
<text x="270.4" y="139.3">1</text>
<text x="279.3" y="139.3">2</text>
<text x="124.2" y="145.6">22</text>
<text x="124.2" y="148.2">23</text>
<text x="127.8" y="144.3">PB7</text>
<text x="127.8" y="146.9">PB8</text>
<text x="127.8" y="149.4">PB9</text>
<text x="182.7" y="146.9">PA12/FCC_IN</text>
<text x="191.5" y="149.4">PB16</text>
<text x="191.5" y="144.3">PA13</text>
<text x="198.1" y="148.2">26</text>
<text x="198.1" y="145.6">27</text>
<text x="270.4" y="144.3">3</text>
<text x="279.3" y="144.3">4</text>
<text x="124.2" y="150.7">24</text>
<text x="127.8" y="152">PB14</text>
<text x="191.5" y="152">PB15</text>
<text x="198.1" y="150.7">25</text>
<text x="55.4" y="179.3" transform="rotate(-90 55.4 179.3)">IN</text>
<text x="58" y="179.3" transform="rotate(-90 58 179.3)">OUT</text>
<text x="60.5" y="179.3" transform="rotate(-90 60.5 179.3)">GND</text>
<text x="54.2" y="181.6" transform="rotate(-90 54.2 181.6)">3</text>
<text x="56.7" y="181.6" transform="rotate(-90 56.7 181.6)">2</text>
<text x="59.3" y="181.6" transform="rotate(-90 59.3 181.6)">1</text>
</g>
<g font-size="2.3" fill="#00f">
<text x="90.8" y="17.1">PA10</text>
<text x="134.5" y="17.1">PA20/SWCLK</text>
<text x="164.5" y="17.1">PA14</text>
<text x="244.9" y="12">PA2/ROSC</text>
<text x="270.4" y="14.6">100k</text>
<text x="90.8" y="19.6">PA11</text>
<text x="134.5" y="19.6">PA19/SWDIO</text>
<text x="69.7" y="24.7">USB_D+</text>
<text x="69.7" y="27.3">USB_D-</text>
<text x="126.9" y="34.9">PA6_HFXOUT</text>
<text x="156.8" y="34.9">PA3_LFXIN</text>
<text x="186.6" y="34.9">PA4_LFXOUT</text>
<text x="233.1" y="32.3">PA1</text>
<text x="253.9" y="34.9">270</text>
<text x="266.6" y="34.9">4.7k</text>
<text x="278" y="34.9">0</text>
<text x="97.7" y="41.2">15pF</text>
<text x="132" y="41.7">15pF</text>
<text x="172.6" y="41.2">32.768kHz</text>
<text x="106.6" y="46.3">40MHz</text>
<text x="161.2" y="43.8">12pF</text>
<text x="191.6" y="43.8">12pF</text>
<text x="278" y="43.8">NC</text>
<text x="82.8" y="50.1">PA5_HFXIN</text>
<text x="233.1" y="50.1">PA0</text>
<text x="253.9" y="52.7">270</text>
<text x="266.6" y="52.7">4.7k</text>
<text x="7.5" y="59">TYPE-C16PIN</text>
<text x="97.7" y="64.1">4.7k</text>
<text x="85.8" y="70.4">SPI_CS</text>
<text x="185" y="66.6">SPI_POCI</text>
<text x="185" y="69.2">SPI_PICO</text>
<text x="186.1" y="71.7">SPI_CLK</text>
<text x="223.4" y="66.6">PB14</text>
<text x="223.4" y="69.2">PB15</text>
<text x="223.4" y="71.7">PB16</text>
<text x="83.4" y="73">SPI_POCI</text>
<text x="170.1" y="75.5">SPI_CLK</text>
<text x="187.4" y="74.3">SPI_CS</text>
<text x="223.4" y="74.3">PB17</text>
<text x="170.1" y="78.1">SPI_PICO</text>
<text x="276.7" y="88.2">4.7k</text>
<text x="108.6" y="93.3">PA0</text>
<text x="108.6" y="95.8">PA1</text>
<text x="212" y="95.8">PA27</text>
<text x="285.6" y="93.3">NRST</text>
<text x="106.7" y="100.9">NRST</text>
<text x="107.4" y="98.4">PA28</text>
<text x="212" y="100.9">PA25</text>
<text x="212" y="98.4">PA26</text>
<text x="107.4" y="103.5">PA31</text>
<text x="212" y="103.5">PA24</text>
<text x="219.6" y="104.7">PA23/VREF+</text>
<text x="100.9" y="113.6">PA3_LFXIN</text>
<text x="101.4" y="111.1">PA2/ROSC</text>
<text x="211.5" y="113.6">PA22</text>
<text x="212" y="111.1">PB20</text>
<text x="212" y="108.5">PB24</text>
<text x="8.8" y="120">USB_D+</text>
<text x="98.4" y="116.2">PA4_LFXOUT</text>
<text x="100.6" y="118.7">PA5_HFXIN</text>
<text x="212" y="118.7">PB19</text>
<text x="219.6" y="114.9">PA21/VREF-</text>
<text x="233.6" y="118.7">NC</text>
<text x="9.3" y="122.5">USB_D-</text>
<text x="65.9" y="122.5">340_RX</text>
<text x="65.9" y="125.1">340_TX</text>
<text x="98" y="121.2">PA6_HFXOUT</text>
<text x="108.6" y="123.8">PA7</text>
<text x="212" y="123.8">PB17</text>
<text x="212" y="121.2">PB18</text>
<text x="108.6" y="126.3">PB2</text>
<text x="108.6" y="128.9">PB3</text>
<text x="108.6" y="131.4">PA8</text>
<text x="212" y="131.4">PA18</text>
<text x="212" y="128.9">PA19/SWDIO</text>
<text x="212" y="126.3">PA20/SWCLK</text>
<text x="255.9" y="128.9">PA18</text>
<text x="31.6" y="135.2">CH340E</text>
<text x="107.4" y="136.5">PA10</text>
<text x="108.6" y="133.9">PA9</text>
<text x="212" y="136.5">PA16</text>
<text x="212" y="133.9">PA17</text>
<text x="13.5" y="140.3">340_TX</text>
<text x="54.5" y="140.3">BSLRX</text>
<text x="107.4" y="139">PA11</text>
<text x="108.6" y="141.6">PB6</text>
<text x="212" y="141.6">PA14</text>
<text x="212" y="139">PA15</text>
<text x="13.3" y="144.1">340_RX</text>
<text x="18.5" y="149.2">PA11</text>
<text x="51.9" y="149.2">BSLRX</text>
<text x="54.5" y="144.1">BSLTX</text>
<text x="108.6" y="144.1">PB7</text>
<text x="108.6" y="146.6">PB8</text>
<text x="108.6" y="149.2">PB9</text>
<text x="212" y="149.2">PB16</text>
<text x="212" y="146.6">PA12</text>
<text x="212" y="144.1">PA13</text>
<text x="261.5" y="146.6">47k</text>
<text x="18.5" y="151.7">PA10</text>
<text x="51.9" y="151.7">BSLTX</text>
<text x="107.4" y="151.7">PB14</text>
<text x="212" y="151.7">PB15</text>
</g>
<text font-size="2.1" x="257.7" y="17.1">精度很重要</text>
<g font-size="1.5" fill="#000080">
<text x="7.5" y="13.3">USB1</text>
<text x="266.6" y="29.8">R11</text>
<text x="266.6" y="47.6">R13</text>
<text x="97.7" y="61.6">R26</text>
<text x="276.7" y="85.7">R21</text>
</g>
</svg>
